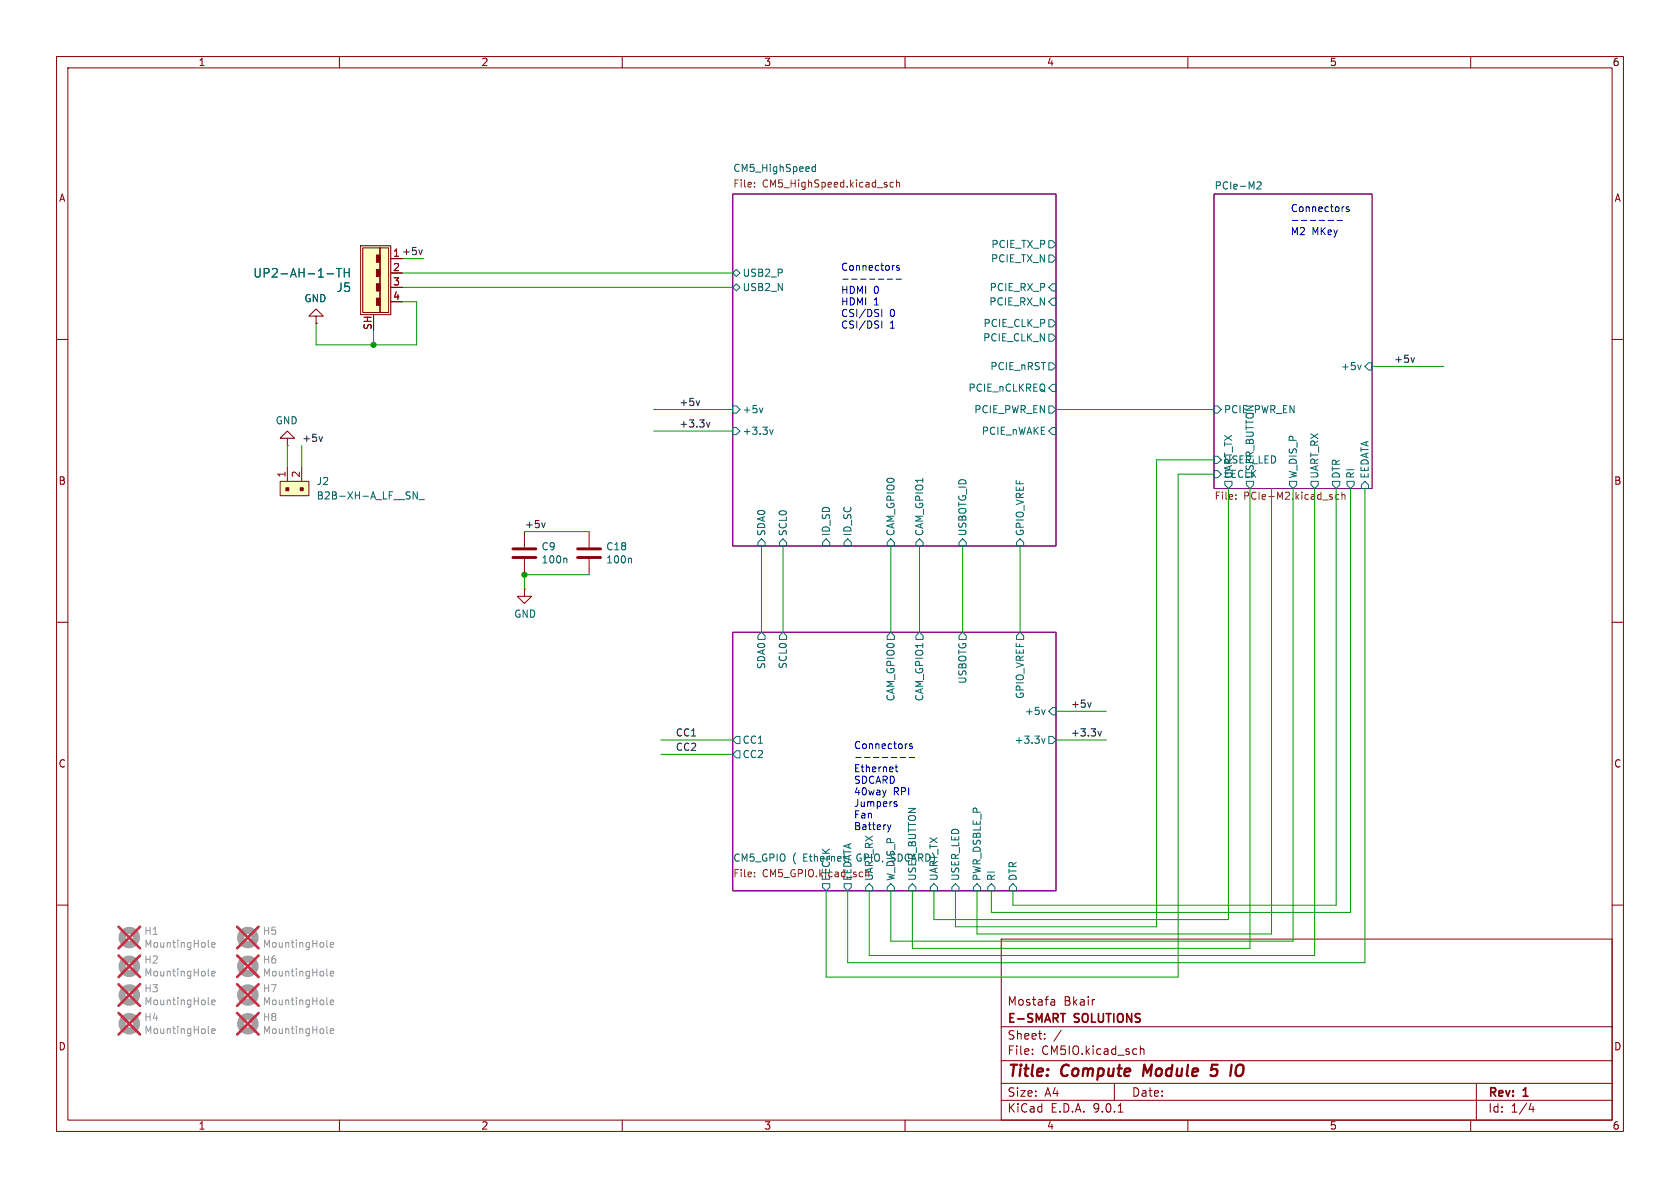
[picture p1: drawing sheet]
<svg xmlns="http://www.w3.org/2000/svg" width="297mm" height="210mm" viewBox="0 0 297 210" stroke-linecap="round" stroke-linejoin="round" font-family="sans-serif">
<g fill="none" stroke="#840000" stroke-width=".18">
<path d="M10 10h277v190h-277zM12 12h273v186h-273zM60 10v2M110 10v2M160 10v2M210 10v2M260 10v2M55.9 55.9h1.2l-1.2-1.3-1.3 1.3h1.3v1.3M55.9 57.2h.1M10 60h2M285 60h2M10 110h2"/>
<path d="M285 110h2M10 160h2M177 166h108v32h-108zM186 176.7h.2l.3 .2v.8M186.5 177.6l-.5 .1M186.5 177.1h-.5M193.4 176.7h.1M285 160h2M60 198v2M110 198v2M160 198v2M177 194.5h108"/>
<path d="M177 191.5h108M177 187.5h108M177 181.5h108M182.5 186.3v.1M182.5 185.5v.1M184.7 183.6v.1M184.7 182.8v.1M187.6 182.1l-1.3 2M197 191.5v3M197.7 196.6h.8M201.6 184.9v1.5M201.6 185.5l.2-.1 .4 .1v.9"/>
<path d="M210 198v2M260 198v2M261 191.5v6.5M270.7 195l-.4 1.1h.9M271 195.6v1"/>
</g>
<path d="M202.3 188.2l-.2 2M214 190l.3 .2 .6-.1M215.3 188.2h-1l-.2 1 .3-.2 .7 .1M219.5 188.2a.77 .77 0 0 0-1 .7v1l.3 .3h.4" fill="none" stroke="#840000" stroke-width=".4"/>
<path d="M187.5 179.2h.8" fill="none" stroke="#840000" stroke-width=".3"/>
<path d="M129.5 34.3h57.2v62.2h-57.2zM214.6 34.3h28v52.1h-28zM129.5 111.8h57.2v45.7h-57.2z" fill="none" stroke="#840084" stroke-width=".18"/>
<g fill="none" stroke="#006464" stroke-width=".18">
<path d="M144.2 29v1.3M144.2 29.5h-.4l-.3 .2 .2 .6h.5M222.2 32.3l.5-.2 .3 .4-.8 .9h.8M129.5 50.8l.7-.6 .6 .6-.6 .6zM129.5 48.3l.7-.7 .6 .7-.6 .6zM185.4 56.5h.7l.6 .7-.6 .6h-.7zM185.4 59.1h.7l.6 .6-.6 .6h-.7zM185.4 42.5h.7l.6 .7-.6 .6h-.7zM185.4 45.1h.7l.6 .6-.6 .7h-.7zM186.1 50.2h.6v1.2h-.6l-.7-.6zM186.1 52.7h.6v1.3h-.6l-.7-.7zM129.5 71.8h.7l.6 .6-.6 .6h-.7z"/>
<path d="M129.5 75.6h.7l.6 .6-.6 .6h-.7zM134.9 72.1l-.3 .9M136.1 75.9l.3 .9 .3-.9M185.4 64.1h.7l.6 .7-.6 .6h-.7zM185.4 71.8h.7l.6 .6-.6 .6h-.7zM186.1 67.9h.6v1.3h-.6l-.7-.6zM186.1 75.6h.6v1.2h-.6l-.7-.6zM214.6 71.8h.7l.6 .6-.6 .6h-.7zM240.6 64.5l-.3 .8M241.9 64.1h.7v1.3h-.7l-.6-.6zM134.6 95.3l.7 .6v.6h-1.3v-.6zM138.4 95.3l.7 .6v.6h-1.3v-.6z"/>
<path d="M146 95.3l.7 .6v.6h-1.3v-.6zM149.9 95.3l.6 .6v.6h-1.3v-.6zM157.5 95.3l.6 .6v.6h-1.3v-.6zM162.6 95.3l.6 .6v.6h-1.3v-.6zM169.5 95.9l.7-.6 .6 .6v.6h-1.3zM180.3 95.3l.7 .6v.6h-1.3v-.6zM214.6 83.2h.7l.6 .6-.6 .7h-.7zM214.6 80.6h.7l.6 .7-.6 .6h-.7zM216.5 85.1h1.3v.6l-.6 .7-.7-.7zM220.3 85.1h1.3v.6l-.6 .7-.7-.7zM228 85.1h1.2v.6l-.6 .7-.6-.7zM231.8 85.1h1.2v.6l-.6 .7-.6-.7z"/>
<path d="M235.6 85.1h1.3v.6l-.7 .7-.6-.7zM238.1 85.1h1.3v.6l-.6 .7-.7-.7zM241.3 85.1l.6 .6v.7h-1.2v-.7zM134.6 111.8l.7 .6v.6h-1.3v-.6zM138.4 111.8l.7 .6v.6h-1.3v-.6zM157.5 111.8l.6 .6v.6h-1.3v-.6zM162.6 111.8l.6 .6v.6h-1.3v-.6zM169.5 112.4l.7-.6 .6 .6v.6h-1.3zM180.3 111.8l.7 .6v.6h-1.3v-.6zM130.2 130.2h.6v1.2h-.6l-.7-.6zM130.2 132.7h.6v1.3h-.6l-.7-.6zM184.2 130.5l.3 .9 .3-.9"/>
<path d="M184.8 125.5l-.3 .8M185.4 130.2h.7l.6 .6-.6 .6h-.7zM186.1 125.1h.6v1.3h-.6l-.7-.7zM145.4 156.2h1.3v.6l-.7 .7-.6-.7zM149.2 156.2h1.3v.6l-.6 .7-.7-.7zM153.7 156.2l.6 .6v.7h-1.3v-.7zM157.5 156.2l.6 .6v.7h-1.3v-.7zM161.3 156.2l.6 .6v.7h-1.2v-.7zM165.1 156.2l.6 .6v.7h-1.2v-.7zM168.9 156.2l.6 .6v.7h-1.2v-.7zM172.7 156.2l.7 .6v.7h-1.3v-.7zM175.3 156.2l.6 .6v.7h-1.3v-.7z"/>
<path d="M179.1 156.2l.6 .6v.7h-1.3v-.7z"/>
</g>
<path d="M133.4 32.3v.1M133.4 33v.1M157.9 32.3l-.3-.1-.3 .3 .2 .5h.4M158.5 32.3l.2-.1 .3 .1v.8M158.5 31.8v1.3M218.5 88.1v.2M218.5 87.5v.1M236.7 87.5l-.4-.1-.2 .3 .1 .5h.5M237.2 87.5l.2-.1 .3 .1 .1 .8M237.2 87v1.3M133.4 154.9v.1M133.4 154.2v.1" fill="none" stroke="#725600" stroke-width=".18"/>
<g fill="none" stroke="#a1a1a1" stroke-width="1.3">
<circle cx="22.9" cy="170.8" r="1.27"/>
<circle cx="22.9" cy="175.9" r="1.27"/>
<circle cx="22.9" cy="165.7" r="1.27"/>
<circle cx="43.8" cy="175.9" r="1.27"/>
<circle cx="43.8" cy="170.8" r="1.27"/>
<circle cx="43.8" cy="165.7" r="1.27"/>
<circle cx="22.9" cy="181" r="1.27"/>
<circle cx="43.8" cy="181" r="1.27"/>
</g>
<g fill="none" stroke="#989898" stroke-width=".18">
<path d="M36.8 172.4l.2 .1M36.8 177.4l.2 .2M36.8 167.3l.2 .2M37.4 172.1l.6-.1v-.2l-.4-.1-.2 .2 .1 .6h.5M37.4 167l.6-.1v-.2l-.4-.1-.2 .2 .1 .6h.5M37.4 177.2l.6-.1v-.3h-.4l-.2 .2 .1 .6h.5M57.8 172.4l.2 .1M57.8 177.4l.2 .2M57.8 167.3l.2 .2M58.4 172.1l.6-.1-.1-.2-.3-.1-.2 .2v.6h.5M58.4 167l.6-.1-.1-.2-.3-.1-.2 .2v.6h.5M58.4 177.2l.6-.1-.1-.3h-.3l-.2 .2v.6h.5"/>
<path d="M36.8 182.5l.2 .2M37.4 182.3l.6-.1v-.3h-.4l-.2 .1 .1 .6h.5M57.8 182.5l.2 .2M58.4 182.3l.6-.1-.1-.3h-.3l-.2 .1v.6h.5"/>
</g>
<g fill="none" stroke="#e12e31" stroke-width=".46">
<path d="M21 168.9l3.8 3.8M21 174l3.8 3.8M21 179.1l3.8 3.8M21 163.8l3.8 3.8M24.8 168.9l-3.8 3.8M24.8 174l-3.8 3.8M24.8 179.1l-3.8 3.8M24.8 163.8l-3.8 3.8M41.9 168.9l3.8 3.8M41.9 174l3.8 3.8M41.9 179.1l3.8 3.8M41.9 163.8l3.8 3.8"/>
<path d="M45.7 168.9l-3.8 3.8M45.7 174l-3.8 3.8M45.7 179.1l-3.8 3.8M45.7 163.8l-3.8 3.8"/>
</g>
<path d="M49.5 85.1h5.1v2.5h-5.1z" fill="#ffffc2"/>
<path d="M50.8 77.5h1.3l-1.3-1.3-1.3 1.3h1.3v1.2M50.8 78.7h.1M49.5 85.1h5.1v2.5h-5.1zM50.8 82.6v2.5M53.3 82.6v2.5M92.7 94v2.8M92.7 98.8v2.8M104.1 94v2.8M104.1 98.8v2.8M92.7 104.1v1.3h1.3l-1.3 1.3-1.3-1.3h1.3M92.7 104.1h.1" fill="none" stroke="#840000" stroke-width=".18"/>
<g fill="#840000" stroke="#840000" stroke-width=".18">
<path d="M50.5 86.2h.6v.5h-.6z"/>
<path d="M53.1 86.2h.5v.5h-.5z"/>
</g>
<path d="M73 86.9l.8 1.3v-1.3M74.1 88.3h.9M100 98.7l.2 .1v.7M111.5 98.7l.1 .1v.7" fill="none" stroke="#006464" stroke-width=".18"/>
<path d="M90.7 97h4M90.7 98.6h4M102.1 97h4.1M102.1 98.6h4.1" fill="none" stroke="#840000" stroke-width=".51"/>
<path d="M63.8 43.4h5.3v12.2h-5.3z" fill="#ffffc2"/>
<path d="M55.9 57.2h.1M63.8 43.4h5.3v12.2h-5.3zM64.1 43.8h3.1v11.4h-3.1zM67.2 43.8h1.5v11.4h-1.5zM69.1 48.3h2M69.1 50.8h2M69.1 53.3h2" fill="none" stroke="#840000" stroke-width=".18"/>
<g fill="#840000" stroke="#840000" stroke-width=".18">
<path d="M66.5 45.1h.7v1.3h-.7z"/>
<path d="M66.5 47.6h.7v1.3h-.7z"/>
<path d="M66.5 50.2h.7v1.2h-.7z"/>
<path d="M66.5 52.7h.7v1.3h-.7z"/>
</g>
<path d="M57.8 48.4h1.2M59.5 47.5h.9M59.9 47.5v1.5M60.9 47.5v1.5M60.9 48.2h.8M61.7 47.5v1.5" fill="none" stroke="#006464" stroke-width=".18"/>
<path d="M74.6 44.2l-.3 .8M57 77.2l-.3 .8M123.7 70.8l-.3 .9M124.9 74.7l.3 .8 .3-.8M250 63.2l-.3 .9M96.4 92.4l-.3 .9M192.9 124.2l-.3 .8M194.1 129.3l.3 .8 .3-.8" fill="none" stroke="#0f0f0f" stroke-width=".18"/>
<g fill="none" stroke="#009600" stroke-width=".18">
<path d="M66 58.4v2.6M71.1 48.3h58.4M71.1 53.3h2.6v7.7h-17.8v-3.8M71.1 45.7h3.8M71.1 50.8h58.4M50.8 78.7v3.9M53.3 78.7v3.9M115.6 72.4h13.9M115.6 76.2h13.9M186.7 72.4h27.9M242.6 64.8h12.7M92.7 94h11.4"/>
<path d="M134.6 96.5v15.3M138.4 96.5v15.3M157.5 96.5v15.3M162.6 96.5v15.3M170.2 96.5v15.3M180.3 96.5v15.3M214.6 83.8h-6.3v88.9h-62.3v-15.2M214.6 81.3h-10.1v82.5h-35.6v-6.3M217.2 86.4v76.2h-52.1v-5.1M221 86.4v81.2h-59.7v-10.1M224.8 86.4v78.7h-52.1v-7.6M228.6 86.4v80h-71.1v-8.9"/>
<path d="M232.4 86.4v82.5h-78.7v-11.4M236.2 86.4v73.6h-57.1v-2.5M238.8 86.4v74.9h-63.5v-3.8M241.3 86.4v83.8h-91.4v-12.7M104.1 101.6h-11.4v2.5M116.8 133.4h12.7M116.8 130.8h12.7M186.7 125.7h8.9M186.7 130.8h8.9"/>
</g>
<g fill="none" stroke="#0000c2" stroke-width=".18">
<path d="M228.5 39h1M230.1 39h.9M231.6 39h1M233.2 39h1M234.8 39h1M236.4 39h.9M238.5 36.6h-.3l-.2 .1v.2l.5 .1v.3h-.5M149 49.3h1M150.6 49.3h.9M152.1 49.3h1M153.7 49.3h1M155.3 49.3h.9"/>
<path d="M155.9 54.7v1.3M155.9 56.7v1.3M156.9 49.3h.9M158.4 49.3h1M159 47l-.3-.1-.2 .2v.2l.5 .1v.3h-.5M151.3 133.9h.9M152.9 133.9h.9M154.4 133.9h1M156 133.9h1M156.7 139.7l-.3 .8M157.6 133.9h.9M158.2 135.6h.5"/>
<path d="M158.4 135.2v1l.3 .2M159.1 133.9h1M160.7 133.9h1M161.3 131.6l-.3-.1-.2 .2v.2l.5 .1v.3h-.5M156.9 145.8l.3 .9M157.2 146.7l-.2 .3M157.5 145.8l-.3 .9M158.1 142.1l.5 .2-.1 .2-.3 .1M158.1 141.8h.4"/>
</g>
<g fill="#009600" stroke="#009600" stroke-width=".18">
<circle cx="92.7" cy="101.6" r=".46"/>
<circle cx="66" cy="61" r=".46"/>
</g>
<g font-size="2.8" fill="#840000">
<text x="178" y="190.9">Title:</text>
<text x="187.7" y="190.9">Compute</text>
<text x="202.9" y="190.9">Module</text>
<text x="215.7" y="190.9">5</text>
<text x="220" y="190.9">IO</text>
</g>
<g font-size="2.1" fill="#006464">
<text x="44.7" y="49.3">UP2-AH-1-TH</text>
<text x="59.4" y="51.8">J5</text>
</g>
<g font-size="2.1" fill="#840000">
<text x="178" y="178">Mostafa</text>
<text x="188" y="178">Bkair</text>
<text x="178" y="184">Sheet:</text>
<text x="178" y="181.2">E-SMART</text>
<text x="190" y="181.2">SOLUTIONS</text>
<text x="178" y="186.7">File:</text>
<text x="184.1" y="186.7">CM5IO.kicad_sch</text>
<text x="178" y="196.9">KiCad</text>
<text x="178" y="194.1">Size:</text>
<text x="184.7" y="194.1">A4</text>
<text x="185.7" y="196.9">E.D.A.</text>
<text x="193.3" y="196.9">9.0.1</text>
<text x="200" y="194.1">Date:</text>
<text x="263" y="194.3">Rev:</text>
<text x="263" y="196.9">Id:</text>
<text x="267.1" y="196.9">1/4</text>
<text x="269.4" y="194.3">1</text>
</g>
<g font-size="1.8" fill="#840000">
<text x="35" y="11.9">1</text>
<text x="85" y="11.9">2</text>
<text x="135" y="11.9">3</text>
<text x="185" y="11.9">4</text>
<text x="235" y="11.9">5</text>
<text x="285" y="11.9">6</text>
<text x="10.3" y="35.9">A</text>
<text x="285.3" y="35.9">A</text>
<text x="69.4" y="45.5">1 +5v</text>
<text x="10.3" y="85.9">B</text>
<text x="285.3" y="85.9">B</text>
<text x="10.3" y="135.9">C</text>
<text x="285.3" y="135.9">C</text>
<text x="10.3" y="185.9">D</text>
<text x="285.3" y="185.9">D</text>
<text x="35" y="199.9">1</text>
<text x="85" y="199.9">2</text>
<text x="135" y="199.9">3</text>
<text x="185" y="199.9">4</text>
<text x="235" y="199.9">5</text>
<text x="285" y="199.9">6</text>
</g>
<g font-size="1.8" fill="#006464">
<text x="129.5" y="30.5">CM5_HighSpeed</text>
<text x="214.6" y="33.6">PCIe-M2</text>
<text x="175.1" y="46.6">PCIE_TX_N</text>
<text x="175.2" y="44">PCIE_TX_P</text>
<text x="53.7" y="53.6">GND</text>
<text x="131.2" y="51.7">USB2_N</text>
<text x="131.2" y="49.1">USB2_P</text>
<text x="174.9" y="51.7">PCIE_RX_P</text>
<text x="173.8" y="58">PCIE_CLK_P</text>
<text x="174.8" y="54.2">PCIE_RX_N</text>
<text x="173.7" y="60.6">PCIE_CLK_N</text>
<text x="175" y="65.6">PCIE_nRST</text>
<text x="237" y="65.6">+5v</text>
<text x="171.1" y="69.4">PCIE_nCLKREQ</text>
<text x="48.6" y="75.2">GND</text>
<text x="131.2" y="73.3">+5v</text>
<text x="131.2" y="77.1">+3.3v</text>
<text x="172.1" y="73.3">PCIE_PWR_EN</text>
<text x="173.5" y="77.1">PCIE_nWAKE</text>
<text x="216.3" y="73.3">PCIE_PWR_EN</text>
<text x="216.3" y="82.1">USER_LED</text>
<text x="55.9" y="86">J2</text>
<text x="55.9" y="88.5">B2B-XH-A_LF__SN_</text>
<text x="216.3" y="84.7">EECLK</text>
<text x="218" y="84.7" transform="rotate(-90 218 84.7)">UART_TX</text>
<text x="221.8" y="84.7" transform="rotate(-90 221.8 84.7)">USER_BUTTON</text>
<text x="229.5" y="84.7" transform="rotate(-90 229.5 84.7)">W_DIS_P</text>
<text x="233.3" y="84.7" transform="rotate(-90 233.3 84.7)">UART_RX</text>
<text x="237.1" y="84.7" transform="rotate(-90 237.1 84.7)">DTR</text>
<text x="239.6" y="84.7" transform="rotate(-90 239.6 84.7)">RI</text>
<text x="242.2" y="84.7" transform="rotate(-90 242.2 84.7)">EEDATA</text>
<text x="135.5" y="94.9" transform="rotate(-90 135.5 94.9)">SDA0</text>
<text x="139.3" y="94.9" transform="rotate(-90 139.3 94.9)">SCL0</text>
<text x="146.9" y="94.9" transform="rotate(-90 146.9 94.9)">ID_SD</text>
<text x="150.7" y="94.9" transform="rotate(-90 150.7 94.9)">ID_SC</text>
<text x="158.3" y="94.9" transform="rotate(-90 158.3 94.9)">CAM_GPIO0</text>
<text x="163.4" y="94.9" transform="rotate(-90 163.4 94.9)">CAM_GPIO1</text>
<text x="171" y="94.9" transform="rotate(-90 171 94.9)">USBOTG_ID</text>
<text x="181.2" y="94.9" transform="rotate(-90 181.2 94.9)">GPIO_VREF</text>
<text x="95.6" y="97.5">C9</text>
<text x="95.6" y="99.8">100n</text>
<text x="107.1" y="99.8">100n</text>
<text x="107.1" y="97.5">C18</text>
<text x="90.8" y="109.4">GND</text>
<text x="135.5" y="118.4" transform="rotate(-90 135.5 118.4)">SDA0</text>
<text x="139.3" y="118.3" transform="rotate(-90 139.3 118.3)">SCL0</text>
<text x="158.3" y="124.1" transform="rotate(-90 158.3 124.1)">CAM_GPIO0</text>
<text x="163.4" y="124.1" transform="rotate(-90 163.4 124.1)">CAM_GPIO1</text>
<text x="171" y="121" transform="rotate(-90 171 121)">USBOTG</text>
<text x="181.2" y="123.7" transform="rotate(-90 181.2 123.7)">GPIO_VREF</text>
<text x="131.2" y="131.7">CC1</text>
<text x="179.3" y="131.7">+3.3v</text>
<text x="181.1" y="126.6">+5v</text>
<text x="131.2" y="134.2">CC2</text>
<text x="129.5" y="152.4">CM5_GPIO</text>
<text x="140.1" y="152.4">(</text>
<text x="142.1" y="152.4">Ethernet,</text>
<text x="151.7" y="152.4">GPIO,</text>
<text x="158" y="152.4">SDCARD)</text>
<text x="158.3" y="155.8" transform="rotate(-90 158.3 155.8)">W_DIS_P</text>
<text x="162.2" y="155.8" transform="rotate(-90 162.2 155.8)">USER_BUTTON</text>
<text x="166" y="155.8" transform="rotate(-90 166 155.8)">UART_TX</text>
<text x="169.8" y="155.8" transform="rotate(-90 169.8 155.8)">USER_LED</text>
<text x="173.6" y="155.8" transform="rotate(-90 173.6 155.8)">PWR_DSBLE_P</text>
<text x="176.1" y="155.8" transform="rotate(-90 176.1 155.8)">RI</text>
<text x="179.9" y="155.8" transform="rotate(-90 179.9 155.8)">DTR</text>
</g>
<g font-size="1.8" fill="#725600">
<text x="129.5" y="33.5">File:</text>
<text x="134.8" y="33.5">CM5_HighSpeed.kicad_sch</text>
<text x="214.6" y="88.7">File:</text>
<text x="219.9" y="88.7">PCIe-M2.kicad_sch</text>
<text x="129.5" y="155.4">File:</text>
<text x="134.8" y="155.4">CM5_GPIO.kicad_sch</text>
<text x="146.9" y="155.8" transform="rotate(-90 146.9 155.8)">EECLK</text>
<text x="150.7" y="155.8" transform="rotate(-90 150.7 155.8)">EEDATA</text>
<text x="154.5" y="155.8" transform="rotate(-90 154.5 155.8)">UART_RX</text>
</g>
<g font-size="1.8" fill="#0000c2">
<text x="228.1" y="37.6">Connectors</text>
<text x="228.1" y="41.7">M2</text>
<text x="231.9" y="41.7">MKey</text>
<text x="148.6" y="47.9">Connectors</text>
<text x="148.6" y="52">HDMI</text>
<text x="154.4" y="52">0</text>
<text x="148.6" y="54.1">HDMI</text>
<text x="148.6" y="56.1">CSI/DSI</text>
<text x="148.6" y="58.2">CSI/DSI</text>
<text x="154.4" y="54.1">1</text>
<text x="157.3" y="56.1">0</text>
<text x="157.3" y="58.2">1</text>
<text x="150.9" y="132.5">Connectors</text>
<text x="150.9" y="136.6">Ethernet</text>
<text x="150.9" y="138.6">SDCARD</text>
<text x="150.9" y="140.7">40way</text>
<text x="150.9" y="142.7">Jumpers</text>
<text x="157.9" y="140.7">RPI</text>
<text x="150.9" y="144.8">Fan</text>
<text x="150.9" y="146.8">Battery</text>
</g>
<g font-size="1.8" fill="#a90000">
<text x="69.4" y="45.5">1</text>
<text x="69.4" y="48">2</text>
<text x="69.4" y="50.5">3</text>
<text x="69.4" y="53.1">4</text>
<text x="65.8" y="58.4" transform="rotate(-90 65.8 58.4)">SH</text>
<text x="50.5" y="84.5" transform="rotate(-90 50.5 84.5)">1</text>
<text x="53.1" y="84.5" transform="rotate(-90 53.1 84.5)">2</text>
</g>
<g font-size="1.8" fill="#0f0f0f">
<text x="246.4" y="64.2">+5v</text>
<text x="120" y="71.9">+5v</text>
<text x="120" y="75.7">+3.3v</text>
<text x="53.3" y="78.2">+5v</text>
<text x="92.7" y="93.4">+5v</text>
<text x="189.2" y="125.2">+5v</text>
<text x="119.4" y="130.3">CC1</text>
<text x="189.2" y="130.3">+3.3v</text>
<text x="119.4" y="132.8">CC2</text>
</g>
<g font-size="1.8" fill="#989898">
<text x="25.4" y="165.5">H1</text>
<text x="25.4" y="167.7">MountingHole</text>
<text x="46.4" y="165.5">H5</text>
<text x="46.4" y="167.7">MountingHole</text>
<text x="25.4" y="170.5">H2</text>
<text x="25.4" y="172.8">MountingHole</text>
<text x="46.4" y="170.5">H6</text>
<text x="46.4" y="172.8">MountingHole</text>
<text x="25.4" y="175.6">H3</text>
<text x="25.4" y="177.9">MountingHole</text>
<text x="46.4" y="175.6">H7</text>
<text x="46.4" y="177.9">MountingHole</text>
<text x="25.4" y="180.7">H4</text>
<text x="25.4" y="183">MountingHole</text>
<text x="46.4" y="180.7">H8</text>
<text x="46.4" y="183">MountingHole</text>
</g>
</svg>
